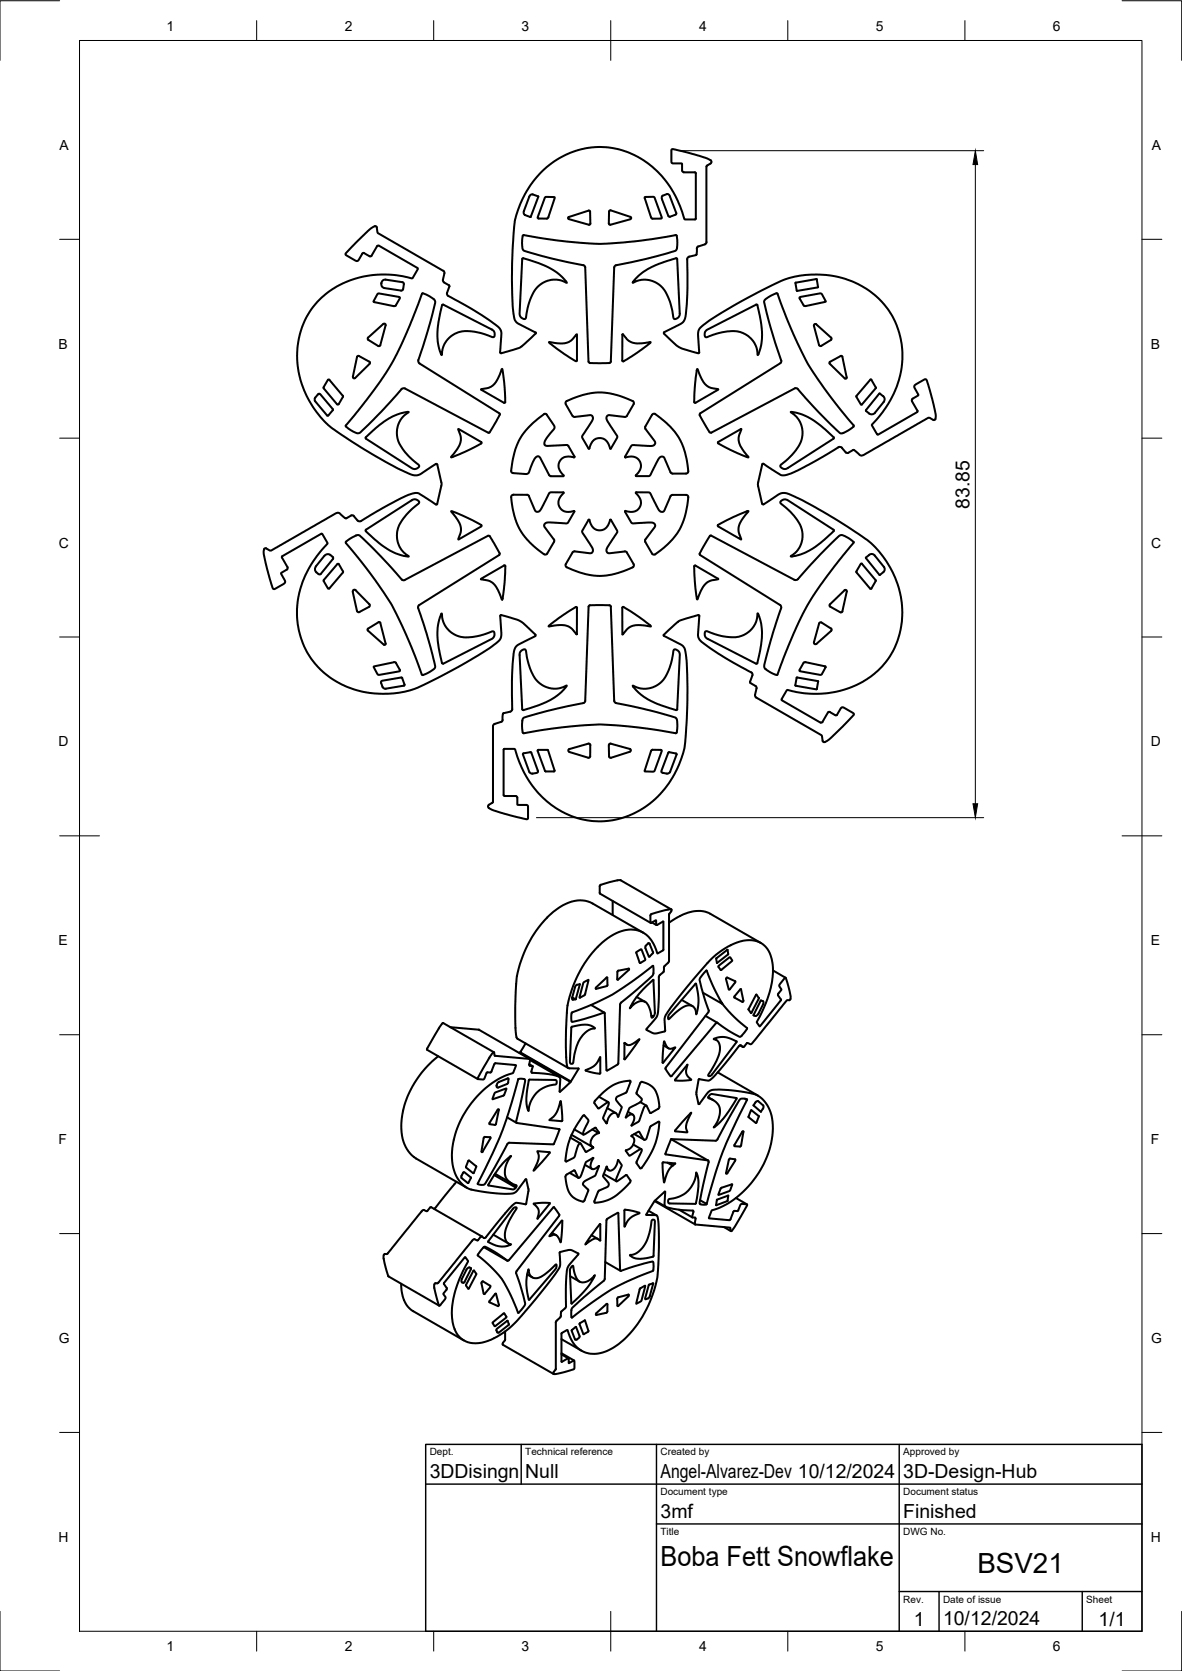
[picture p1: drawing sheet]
<svg xmlns="http://www.w3.org/2000/svg" width="297mm" height="420mm" viewBox="0 0 297 420" stroke-linecap="round" stroke-linejoin="round" font-family="sans-serif">
<!-- layer: Visible -->
<g fill="none" stroke="#000" stroke-width=".51">
<path d="M132 54.1l1.3 .5M132 54.1l-.3-.2-.1-.6 1.4-3.9a.76 .76 0 0 1 .9-.5l1.4 .6-2 5.1M137.8 54.6l-.4 .4-2.1-.1-.2-.1 1.8-5.1 .3-.2 2.1 .1 .1 .2-1.6 4.8M142.9 54.6l5.2-1.7 .2 .3 .1 3-.4 .3M142.9 54.5l-.2 .3 .3 .3 5 1.4M153 56.2l.4 .3M153.1 53.2l-.1 3M153.1 53.2l.1-.3h.3l4.9 1.6 .2 .3-.2 .3M158.4 55.1l-5 1.4M162 49.6l2.2-.1 .3 .1 1.8 5.1-.1 .2-2.2 .1-.3-.2zM166.5 49.2l1.3-.4 .4 .2 1.7 4.6M166.5 49.2l-.2 .7 1.7 4.4"/>
<path d="M168 54.3l.4 .2M169.9 53.6l-.1 .4-1.4 .5M171.4 42.9l.5 .4M171.9 43.3h2.7l.3 .3v11.4l-.2 .2h-2.5l-.3-.3a23.4 23.4 0 0 0-18.2-17.7 21.8 21.8 0 0 0-23 14.1l-1.3 3.9-.2 2.5a97.3 97.3 0 0 0 .1 22.4 4.5 4.5 0 0 0 2.6 2.1l2.7 1.4M177.7 41.6l.8-.5a.56 .56 0 0 0 .3-.6 .56 .56 0 0 0-.6-.4l-3.5-1.2-5.5-1.4a.33 .33 0 0 0-.4 0 .33 .33 0 0 0-.1 .4v2.7a.4 .4 0 0 0 .5 .5h2.1l.1 1.8M177.7 41.6l-.2 .3v19l-.4 .5-1.7 .6M91.5 63.6l1.4 .8M91.5 63.6l-.4 .1-.9 1.6a.56 .56 0 0 1-.9 .2l-2.2-1.3a.35 .35 0 0 1-.3-.3 .35 .35 0 0 1 .2-.3 40.8 40.8 0 0 1 6.5-6.4l.2-.1a.57 .57 0 0 1 1 .1l.3 1.4 16.4 9.5M93.4 64.3l1.3-2.4 .6-.1 9.7 5.6v.3l-1.4 2.3a23.7 23.7 0 0 0-24 6l-1.3 1.7-1.1 1.8-1.4 3a23.3 23.3 0 0 0 8 25.4 120.7 120.7 0 0 0 17.9 10.7l1.8 .8a2.56 2.56 0 0 0 2.4-.4l3.8-2.4 1.3 4.9-.1 .7M93.4 64.3l-.5 .1M94.9 73.9l.4-.1 4.9 .9 .3 .2-1.1 1.9-.4 .2-5.1-1.1zM101.1 71l-4.2-.7a1.08 1.08 0 0 0-1.1 .9 1.08 1.08 0 0 0 .8 1.2l4.4 .6 .3-.3 .2-1.2-.1-.4-.3-.1"/>
<path d="M111.1 76.7l.3-.1 12.2 6.2a1.17 1.17 0 0 1 .3 2h-.1a12.6 12.6 0 0 0-8.7-1.2l-1.6 .9-1.3 1.2-.8 1.4-.4 2.2-.2-.2a16.1 16.1 0 0 1-.2-10.3zM111.3 70.4l.1 .4 1.4 .9M111.4 68.1l.3 .6-.4 1.7M112.8 71.7l.2 .3M112.9 72.1l-.6 1.6 .1 .5 2.6 1.5a49.4 49.4 0 0 1 10.7 7 6.9 6.9 0 0 1 .1 3.8l-.1 2.1 .3 .2 4.9-1.5 3.7-3.5M131.5 64.9l-.3 .2-.6 13.7a1.15 1.15 0 0 0 1.5 1.3l.1-.2a12.7 12.7 0 0 1 3.3-8.1l1.6-1 1.7-.5 1.8 .1 1.8 .7-.1-.3a16 16 0 0 0-8.8-5.3l-2-.6M146.6 66.7a88 88 0 0 1-15.1-3.8l-.3-1.2 .1-1.7a.63 .63 0 0 1 .4-.9 87.9 87.9 0 0 0 22.7 2l7.1-.6 8.3-1.4a1.32 1.32 0 0 1 .4 1.4l-.1 1.9-.2 .5a88.8 88.8 0 0 1-15.1 3.8M146.6 66.7l.5 .5 .8 23.7 .4 .4h2.1h2.7l.4-.4 .9-23.7 .4-.5M169.9 64.9l.3 .3 .6 13.6a1.15 1.15 0 0 1-1.5 1.3l-.1-.2a12.8 12.8 0 0 0-3.3-8.1l-1.4-.9-1.9-.5-1.9 .1-1.7 .6 .1-.3a16.5 16.5 0 0 1 9.2-5.4l1.6-.5M175.1 62.4l-.1 1.7-1.8 .4-.4 .4-.1 .3a83.7 83.7 0 0 1-.4 14.4l-.3 1-.6 .6-4.4 2.3-.1 .4M175.4 62l-.3 .4M190 76.6l-12.2 6.2a1.15 1.15 0 0 0-.3 2h.1a12.6 12.6 0 0 1 8.7-1.2l1.7 .9 1.4 1.5 .8 1.7 .2 1.6a1.92 1.92 0 0 0 .7-1.6 21.1 21.1 0 0 0-.8-10.9"/>
<path d="M190 76.6l.3 .1M195.1 73.7l-2 1a1.32 1.32 0 0 0-1.1 1.4 145 145 0 0 0 4.4 14.8l-.3 .4M195.1 73.7l.3 .2M195.4 73.9a88.1 88.1 0 0 0 9.7 20.8l4.1 5.7 5.3 6.5v.4l-1.7 1.1a1.54 1.54 0 0 1-1.8 .4 124.7 124.7 0 0 1-10.6-11M200.9 74.8l5.3-1 .4 .2 .9 1.8-5.3 1.2-.2-.2zM205.1 70.2l-5.1 .9 .3 2 5.2-.8-.3-2.1M81.3 97.4l1.1-1.9 .3-.1 3.4 4.1 .1 .3M81.3 97.4l.1 .2 3.3 4.1M86.2 99.8l-1.1 1.8M88.7 94.8l.2 .3h.3M89.7 89.7l-1 5.1M89.7 89.7l.2-.2h.3l2.6 1.5"/>
<path d="M92.8 90.9l.2 .3-.1 .3M92.9 91.5l-3.7 3.6M96.3 81.4l-3.8 3.5-.1 .3 .1 .2 2.6 1.6 .4-.1 1.4-5.1M96.3 81.5l.5-.1 .1 .4M120.9 97.9l2-.4 1.4-1a11.1 11.1 0 0 0 1.8-3.7l.2 .1 .4 3.2 .3 4-.1 1.2zM134.6 83.6v.2M145 90.6v.1a3.8 3.8 0 0 1-2.4-1.2l-4.4-3.2a.2 .2 0 0 1-.2-.1 .2 .2 0 0 1 .1-.3 .2 .2 0 0 1 .2 .1 6.4 6.4 0 0 0 4.8-.1l1.9-1.8v6.5M156.4 84.1l1.6 1.6 1.3 .5a12.1 12.1 0 0 0 4.2-.2l-3.1 2.5-3.8 2.4-.2-.2zM166.9 83.9l3.6 3.3 1.1 .5 3.9 1.1a1.3 1.3 0 0 0 .1-1.5l-.1-2.7a2.57 2.57 0 0 1 .7-2.4 105.6 105.6 0 0 1 18.5-10.8l1.1-.5a23 23 0 0 1 27.3 6.8 21.6 21.6 0 0 1-.9 25.3l-3.1 3.8 1.4 2.5 10-5.7M175.2 92.8l1.2 2.6 .9 1.3 1.1 .7 2.1 .5-5.8 3.4-.2-.2v-2.5zM196.1 91.3l-20.1 12.6-.2 .5 2.5 4.2 .5 .2 21-11.2 .6 .2M208.5 91.1l2.8-1.6 .3 .1 1.2 5.3-.2 .3-.3-.1-3.8-3.7z"/>
<path d="M208.8 85.5l.2-.3-.1-.3-3.7-3.4h-.3l-.3 .1 1.3 5.3 .5 .1 2.4-1.5M215.2 99.8l1.1 1.9M218.7 95.5l-3.5 4.2M218.7 95.5h.3M219 95.5l1.1 1.9M220.1 97.4l-3.5 4.3h-.3M220.9 99l-3.3 4.1M221 99l.9 .6M221.9 99.6l.3 .4v.9l-2.3 2.9M82.5 104.5l1.1-1.4v-.2l-3.1-3.7a.38 .38 0 0 0-.6 0l-.8 1v.5l3.1 3.8M82.5 104.4l-.3 .1M85.1 101.6h-.4"/>
<path d="M86.9 107.2l1.3 1a2.26 2.26 0 0 0 2.1 .7l.4-.3a143.4 143.4 0 0 0 10.4-10.9h.7l20.9 11.1M92 110.3l-.1-.3a20.3 20.3 0 0 1 9.5-6.2l1.3-.2-1.5 1.2-.9 1.5-.5 1.7 .1 2.3a13.7 13.7 0 0 0 5.4 6.7 1.15 1.15 0 0 1-1.8 .7l-11.6-7.4M115.1 107.9l5.9 3.4a36.1 36.1 0 0 1-7.7 3.7l.2-.3a6.4 6.4 0 0 0 2.3-4.3l-.1-.8zM123 108.7l-.3 .1M125.6 104.3l-.1-.4-20.1-12.5-.3-.4v-.5a85.4 85.4 0 0 0 4.2-14.8 5.7 5.7 0 0 0-3.2-1.9l-4.3 10.7-3.2 6.7-3.4 5.2-4.4 5.8-3.9 4.8v.2M125.6 104.3l-2.6 4.4M128.9 119l3.2 .2a1.2 1.2 0 0 0 1.1-1.3l1.1-2.5 .6-.6 .4-.1 .5 .4 2.2 4.4M136.7 104.1a16.9 16.9 0 0 0-7.2 9.1l-1 4.7v.7l.4 .3M136.7 104.1l.4-.1 .3 .2 1.8 2.7a1.31 1.31 0 0 1-.7 1.8l-1.6 2.3-.1 .7 .1 .3 .8 .1 4.7-.2M138 119.5l.4 .2M141.6 119.5l-.1 .2h-3.1M142.2 101.6l1.7 3"/>
<path d="M142.4 111.9l.4 .2 1.6 2.8-.2 .1-1.6-.2a2.45 2.45 0 0 0-2.2 1.8 2.45 2.45 0 0 0 1 2.7l.2 .2M143.9 104.6l.5 .2M157.5 104.6l-.5 .2-3.8-.4a.93 .93 0 0 0-.8 .7 .93 .93 0 0 0 .4 1l1.3 2a3.4 3.4 0 0 1 1 2l-1.6 2.7-.7-1.4a2.44 2.44 0 0 0-2.7-1.2 2.44 2.44 0 0 0-1.9 2.2l-.2 .4-1.7-3.1 2.4-3.7 .3-.9a.69 .69 0 0 0-.8-.7l-3.8 .4M159 100.8l.3 .4-.1 .4M159 100.8a16.3 16.3 0 0 0-12.8-1.4l-3.8 1.4-.3 .4 .1 .4M159.2 101.6l-1.7 3M159.8 119.5l.1 .2M163.9 104.3l-1.7 3-.1 .4 2.4 3.2a.95 .95 0 0 1-.2 1.1 .95 .95 0 0 1-1.1 .1l-2.3-.1a2.77 2.77 0 0 0-2.3 .2l-1.5 2.7h2.4l.8 .4 .5 .8 .3 .8-.1 .9-.6 1-.6 .7M164.7 104.1a16.9 16.9 0 0 1 8.3 14.4M164.7 104.1l-.5-.1-.3 .3M173 118.5l-.4 .5h-3.8l-.3-.2-1.5-3.5a.95 .95 0 0 0-1.1-.4 .95 .95 0 0 0-.6 .9l-1.1 2a2.68 2.68 0 0 1-1.3 1.9h-3M180.4 111.2l5.9-3.4-.7 2.2 .2 1.4a11.2 11.2 0 0 0 2.3 3.6l-1.3-.4-3.3-1.5-3-1.6z"/>
<path d="M209.5 109.9l-.6-.5a18.1 18.1 0 0 0-9.5-5.7l-.7-.1 1.7 1.5 1 1.9 .3 1.4-.2 2a14.3 14.3 0 0 1-5.4 6.6 1.14 1.14 0 0 0 1.9 .7l11.5-7.4M209.5 109.9v.4M211.6 112.6l.9 1.1M211.6 112.6l-.4-.2-.5 .1-8.6 4.9-2.6 1.3-1.9 .7a2.28 2.28 0 0 1-2.4-.6l-3.3-2.2-.3 .1-1.1 4.9 1 5.1M214.7 113.2l-1.7 .7-.5-.2M217.6 103.1l.8 .9a1.06 1.06 0 0 0 1.5-.2M229.4 100.2l1.4-.9-.9-1.7a.63 .63 0 0 1 .2-1l2.1-1.1a.43 .43 0 0 1 .5-.1 .43 .43 0 0 1 .2 .3l.9 3a18 18 0 0 1 1.3 6.6M229.4 100.2l-.2 .7 1.3 2.4M230.6 103.3l-.1 .3M234.5 105.6l-.8-.5a3.5 3.5 0 0 0-2.2 1l-14.4 8.2a1.14 1.14 0 0 1-1.7-.5l-.8-.6M235.1 105.3l-.2 .3h-.4M81.5 139.8l-2.1 2.6a1.08 1.08 0 0 0 .1 1.5"/>
<path d="M83 139.6l.7 .5v.3l-3.1 3.9M83 139.5a1.06 1.06 0 0 0-1.5 .3M86.9 136.5a1.29 1.29 0 0 1 1-1l.9-.5a1.33 1.33 0 0 1 1.7-.3 131.2 131.2 0 0 1 10.5 11M86.9 136.6a86.7 86.7 0 0 1 13.2 18.7l3.3 7.5 2.6 6.8 .3 .1M91.9 133.2l11.6-7.4a1.13 1.13 0 0 1 1.8 .7l-.1 .1a12.7 12.7 0 0 0-5.4 6.9v1.9l.3 1.3 .9 1.6 1.7 1.6h-.3a16.5 16.5 0 0 1-9.3-5.2l-1.2-1.1zM110.9 122.2l-1.2 4.7-3.2-2.1a3 3 0 0 0-3.8-.4l-5.1 2.6-7.1 4.1-.7-.2-1.1-1.3h-.4l-1.4 .7-.9-.6a1.16 1.16 0 0 0-1.7-.6l-15.1 8.7a1.57 1.57 0 0 1-1.5 .6l-.9-.6a1.42 1.42 0 0 0-.5 1.8l2.2 8.1a.43 .43 0 0 0 .2 .4 .43 .43 0 0 0 .5-.1l2.1-1.2 .3-.4v-.4l-1-1.8 1.5-1 .2-.4-1.4-2.6 .1-.4 9.8-5.6 .2 .1 1.3 2.2-.4 .6a23.5 23.5 0 0 0-6.5 22.6 21 21 0 0 0 21.4 14.7l2.8-.1a19.3 19.3 0 0 0 6-1.7 121.3 121.3 0 0 0 19.3-11l.4-.5a3.8 3.8 0 0 0 .6-3.1l-.1-2.4a.63 .63 0 0 1 .2-.9l3.8 1.1 1.1 .5 3.6 3.3M113.4 128.5l4.1 1.7 3.5 2-5.8 3.4 .6-1.8-.1-1.7a11.1 11.1 0 0 0-2.3-3.5zM123.1 134.9l2.4 4.2M123.1 134.9l-.5-.2-20.9 11.2-.7-.2M125.4 139.6l-20.1 12.6-.2 .6M125.6 139.1l-.2 .5M129 124.4h3.4l.5 .3"/>
<path d="M141.5 123.8h-3.1a3.5 3.5 0 0 0-1.3 2l-1 2.1-.7 .7a.71 .71 0 0 1-1-.4l-1.5-3.5M141.6 123.8v.2M141.6 124l-.8 .9-.4 .9a2.52 2.52 0 0 0 1 2.5 2.52 2.52 0 0 0 2.6 .2l.4 .1-1.6 2.8a3.6 3.6 0 0 1-2.4 .1l-2.7-.1-.6 .1a.71 .71 0 0 0-.2 1.1l2.3 3 .1 .4-1.8 3.2-.3 .2a13.3 13.3 0 0 1-4-3l-2.1-2.5-1.4-2.8a21.1 21.1 0 0 1-1.2-6.4l.5-.3M144.4 138.6l3.8 .5a.96 .96 0 0 0 .8-.7 .96 .96 0 0 0-.4-1.1l-1.2-1.9a3.2 3.2 0 0 1-1.1-2l1.7-2.7 .6 1.3a2.45 2.45 0 0 0 2.7 1.3 2.45 2.45 0 0 0 1.9-2.2l.3-.4 1.6 2.7a3.7 3.7 0 0 1-1.1 2.2l-1.3 1.9-.3 .9a.68 .68 0 0 0 .8 .7l4-.4 .3 .2 1.7 3M144.4 138.6l-.5 .3-1.7 2.9v.6a16.5 16.5 0 0 0 16.3 .5l.5-.2M157.1 128.7l1.5 2.7a3.6 3.6 0 0 0 2.4 .1l2.7-.1 .6 .2a.71 .71 0 0 1 .2 1l-2.3 3.1M159.8 124l1 1.4a2.47 2.47 0 0 1-.6 2.8 2.47 2.47 0 0 1-2.8 .3h-.3v.1M159.8 124l.1-.2h3.1a3.5 3.5 0 0 1 1.3 2l1.2 2.3 .5 .5a.68 .68 0 0 0 1-.4l1.5-3.5 .3-.2 3.6-.1 .5 .4a16.7 16.7 0 0 1-8.2 14.6M162.2 135.7v.5l1.7 3M163.9 139.2l.3 .3 .5-.1M175.8 139.2l.1 .3 20.1 12.6M178.4 134.7l-2.6 4.5"/>
<path d="M178.4 134.7h.3l20.9 11.1h.5l.4-.2M180.5 132v.4l5.7 3.3-.6-2.1 .1-1.2 .7-1.6 1.5-2a.21 .21 0 0 0 .2-.1 .21 .21 0 0 0-.2-.3 .21 .21 0 0 0-.2 .2l-3.3 1.3-3.9 2.1M191.5 126.6l.4 .2M191.9 126.8l3.6-2.4a3.3 3.3 0 0 1 3.8 .3l2.1 1a115.5 115.5 0 0 1 18 11.3l1.6 1.7 1.9 2.7 1.5 2.6 1.3 3.3a20.1 20.1 0 0 1-8.3 23.8 25.6 25.6 0 0 1-19.7 2.4l-1.3 2.3v.3l9.7 5.6M209.5 133.5v-.3l-11.5-7.4a1.17 1.17 0 0 0-1.9 .7l.1 .1a12.4 12.4 0 0 1 5.4 6.9l.1 1.6-.5 1.9-1 1.7-1.5 1.1 .3 .1a16.4 16.4 0 0 0 9.3-5.2l1.2-1.1M218.5 139.5l-.9 .7M218.5 139.5l.4-.2 .7 .2 2.5 3a.95 .95 0 0 1-.1 1.4l-.9 .7M79.5 143.9l.5 .4M80.7 144.3l-.3 .1-.4-.1M81.3 146.1l1.1 1.8M84.8 141.8l-3.4 4v.3M84.8 141.8l.4 .1 1 1.9-3.4 4.1h-.4"/>
<path d="M89.4 148.4l3.5 3.7-.2 .5-2.4 1.3M89.4 148.4l-.5-.1-.2 .5 1 4.8 .3 .3h.3M95.1 156.4l-2.6 1.7-.1 .3 4 3.7h.4l.1-.3M95.2 156.4l.4 .2 1.3 5.2M105.1 152.8a88.5 88.5 0 0 1 4.2 15.1l-1.2 1-1.8 .8M110.9 154.3l.5 2.1 .8 1.4 1.4 1.4 1.9 .8a14.7 14.7 0 0 0 8.4-1.2 1.18 1.18 0 0 1-.4 1.9l-12.1 6.2-.3-.2-.2-.8a18.3 18.3 0 0 1-.3-10.8zM120.8 145.6l6.1-3.4v3.7l-.6 4.6a.21 .21 0 0 1 0 .2 .21 .21 0 0 1-.3 .1 .21 .21 0 0 1 0-.3 6.7 6.7 0 0 0-2.6-4.2zM134.5 159.5v.5l-4.6 2.3a2.67 2.67 0 0 0-.8 2l-.1 .5a101.5 101.5 0 0 0-.3 13.8l-.5 .3-1.7 .5-.3 2-1.9 .6M137.9 157.3l3.9-2.8 3.1-1.9 .1 6.9-1.5-1.6-1.5-.7a10.1 10.1 0 0 0-4 .3h-.1zM153.5 152.5l.9 23.7 .4 .6a89.1 89.1 0 0 1 15.1 3.8l.3 .8v2.1a.65 .65 0 0 1-.4 .9M153.5 152.5l-.4-.3-3.3-.1-1.5 .1-.4 .3-.8 23.7-.5 .6M156.4 152.8l.3-.2 2.9 1.9 4 3h-.4a7.1 7.1 0 0 0-4.7 .1l-.7 .4-1.4 1.5v-6.7"/>
<path d="M159.2 141.9l.1 .4-.3 .4M174.5 142.4l.1 3.4 .5 4.6a.21 .21 0 0 0 0 .3 .21 .21 0 0 0 .3 0 .21 .21 0 0 0 0-.3 6.5 6.5 0 0 1 2.6-4.1l2.5-.7-5.7-3.4-.3 .2M177.2 158.8l.4-.1a12.6 12.6 0 0 0 8.7 1.2l1.8-1 1.1-1.1 .9-1.7 .3-1.9 .2 .3a16.6 16.6 0 0 1 .1 10.6l-.4 1.7-.3 .1-12.2-6.3a1.33 1.33 0 0 1-.6-1.8zM196 152.1l.3 .4v.5M196.3 153a89.6 89.6 0 0 0-4.2 14.8 6 6 0 0 0 3.1 1.9M200.5 145.6a98.8 98.8 0 0 1 10.7-11 5.2 5.2 0 0 1 3.3 1.8l-7.3 9.3-4.4 6.6-3.3 7-4.1 10.3-.2 .1M205.8 156.8l-1.3 4.7M205.9 156.8l.2-.3h.3l2.5 1.6v.5M208.9 158.6l-3.7 3.3h-.5l-.2-.4M211.7 153.7l-.2 .3-.3-.1M212.2 148.4l-3.7 3.7 .1 .4 2.6 1.5M212.2 148.4h.4l.2 .3"/>
<path d="M212.8 148.8l-1.1 4.9M215.2 143.7l1.1-1.9 .3-.1 3.5 4.3-1.1 2M215.2 143.9l3.5 4.1h.3M215.2 143.7v.2M217.6 140.3l3.5 4.3M217.6 140.2v.1M99.5 166.6l-.5-.1-5.1 1.2 .9 1.8 .3 .2 5.3-.9 .1-.3-1-1.8M100.8 170.3l-4.7 .9a.38 .38 0 0 0-.3 .5l.4 1.2 .5 .3 4.8-.8 .2-.3-.6-1.6-.2-.1M130.9 163.7a.72 .72 0 0 1 1.2-.1 12.7 12.7 0 0 0 3.4 8.1l1.5 1 1.6 .4h1.9l1.9-.7-.1 .3a16.6 16.6 0 0 1-9.2 5.4l-1.6 .5-.3-.2-.6-13.7zM146.6 176.8a94 94 0 0 0-15.1 3.8l-.3 1.2a4.5 4.5 0 0 0 .4 2.6h.1M170.2 178.4l.6-13.7a1.16 1.16 0 0 0-1.5-1.3l-.1 .2a12.7 12.7 0 0 1-3.2 8.1l-1.5 .9-1.7 .5h-1.8l-2-.7 .2 .3a16.7 16.7 0 0 0 9.1 5.4l1.6 .5M170.2 178.3l-.3 .2"/>
<path d="M188.5 171.4l.1 .4 1.2 .7 .3 .3-.4 1.9 .3 .7 16.4 9.4 .3 1.5M188.5 171.4l.6-1.6-.1-.5-2.6-1.5a49.4 49.4 0 0 1-10.7-7 6.9 6.9 0 0 1-.1-3.8l.1-2.1-.1-.3-5 1.6-3.8 3.5 .2 .3 3.9 2a2.72 2.72 0 0 1 1.5 2.7l.2 1.8a107.3 107.3 0 0 1-.6 21.6l-1.3 4.1-1.1 2.2-1.5 2.5-1.5 2a20.4 20.4 0 0 1-32.5-.9 31.6 31.6 0 0 1-4.8-9.7h-2.6M199.9 172.4l5.2 .9M200.2 170.4l-.2 2M200.2 170.4l5.3 .9M202 166.6l.4-.1 5.1 1.2-1 1.8-.3 .2-5.2-.9-.1-.3 1.1-1.9M205.3 173.2l-.1 .1M205.5 171.3l.1 .1M205.6 171.4l-.3 1.8M210.4 179.7l.8-1.5a.56 .56 0 0 1 .9-.3l2.3 1.4a.35 .35 0 0 1 .2 .2 .35 .35 0 0 1-.2 .4 40.8 40.8 0 0 1-6.5 6.4l-.2 .1a.59 .59 0 0 1-1-.1M210.4 179.7l-.4 .2-1.6-.9-.3 .1-1.4 2.4M123.9 182.6v19l-1 .8a.63 .63 0 0 0-.2 .7 .63 .63 0 0 0 .6 .4l3.4 1.1 5.5 1.4a.33 .33 0 0 0 .4-.1 .33 .33 0 0 0 .1-.3v-2.7a.4 .4 0 0 0-.5-.5h-2.1l-.1-1.8-.2-.4h-3l-.2-.3"/>
<path d="M124.3 182l-.4 .6M126.6 188.5v11.4M126.8 188.3l-.2 .2M131.4 189.5l2-.4 1.7 4.7a.39 .39 0 0 1-.3 .6l-1.2 .1-.5-.2zM135.1 188.6h2.6l1.7 5.1-.1 .3-2.3-.1zM143.1 188.3l-.3 .4 .3 .4M143.1 188.3l4.8-1.3h.3l.2 .4-.1 2.8-.3 .3-4.9-1.4M153 187.4l.1 2.8 .3 .3 4.9-1.5M153 187.3l.2-.3h.3l4.8 1.3M158.3 188.3l.2 .3-.2 .4M163.7 188.7l.3-.2 2.1 .1 .2 .2-1.8 5.1-.4 .1h-2l-.1-.2zM167.9 189.3l-1.7 4.8 .4 .2 1 .2 .5-.1 .3-.4"/>
<path d="M167.9 189.3l.3-.2 1.7 .4M169.8 184.4a88.1 88.1 0 0 0-22.8-2l-8.2 .8-7.2 1.2M169.9 189.4l.1 .3M170 189.7l-1.6 4.4M206.7 181.5l-.5 .2M154 226.5v3.6M161.6 234.5l-12.7-7.3a8.3 8.3 0 0 0-9 1.5 28.2 28.2 0 0 0-10.4 23v6.7l.2 1.7 .3 1 12.8 7.4M163.8 231.9l1.2 .7M164 239.7l.1-.2-.8-2.2-.3-.2-.7 .7-.1 .5 .9 2.2 .9-.8M166.6 231.7l-1.5 .9M166.6 231.7l.1 .1M166.7 238.8l-1.4 .9a8 8 0 0 0-4.7-5.7 9.1 9.1 0 0 0-8.3 2.3 28.3 28.3 0 0 0-10.1 22.8l.1 7.7a2.07 2.07 0 0 0 .6 1.8l2.5 .1-1.9 3.2"/>
<path d="M166.7 231.8v7M168.1 232a11.6 11.6 0 0 1 8.8-2.8l1.2 .4 13.1 7.5M168.2 229.7l.6-.9-.1-.1h-.6a15.3 15.3 0 0 0-4.6 1.4v1.9h.2l1.1-.6 .1 1 .2 .2M168.2 229.7l-.1 11.9M168.7 228.7l-12.7-7.4a11.7 11.7 0 0 0-5.2 1.3v2.1l12.7 7.4M183 239.9l-2.8 2.2M183 239.9l-.2-1.1-2.8 2.2M111.2 257.3l-1.7 2.5-2.2 4.1 12.8 7.4M111.2 257.3l.2-.1 12.7 7.4M113.2 258.3l7.2 .6 12.7 7.4M143.6 254.8v1.8l.1 .3h.2l8-2.3 .5 14.5 .2 .1M143.7 258.2a7 7 0 0 1 5.2-.1l.6 .4a4.9 4.9 0 0 0-4 3.2l-.9 2.4-.5 2.9a.44 .44 0 0 1-.5 .5 .44 .44 0 0 1-.4-.6z"/>
<path d="M145.6 247.5l-1 3.8M145.7 247.5l-.9 .2-.3 .5-.7 2.8v.3h.9l-.9-.5M146.9 250.2l1-3.8-1.3 .7-1 3.8 1.3-.6M148.5 252.7l3.4 1.9M152.4 245.8l-2.6 2.5v.3M152.4 245.8h.2l-.1 2.1-2.7 .7M156.1 252.1l-.3 .5-.4 14.8M158 243.6l-2.7 .5-.1 .3-.1 1.8 .2 .1M158 243.9l-2.7 2.4M158 243.5v.4M160 250.7l2.2 1.2M160.8 242l.1 .1 1.3-.8-1.1-2.6-1.2 .7 .8 2.6"/>
<path d="M164 242.9a100.2 100.2 0 0 1-10 7.1l-.2 .1a74.5 74.5 0 0 1-10 4.5l-.1 .2M164 242.9h.1a2.87 2.87 0 0 1-.2 2.5l-7.8 6.7M164.1 246.4a19.7 19.7 0 0 0-5.8 7.1 3.7 3.7 0 0 1 3.8-1.6 6.6 6.6 0 0 1 1.7 4l.4-.2M164.1 246.4h.1M164.2 246.5l.4 8.3-.4 .9-.5-.3M165.6 245.7v4.3a16.4 16.4 0 0 1-.4 5.4l-2.7 3.5a3.7 3.7 0 0 0 4.1 .6l.6-.4M165.8 245.1l-.2 .6M166.7 244.4l-.9 .8M168.1 241.6l-.2 .5-1 1-.2 1.3M171.3 251.4l2.7 1.6M174.8 247.4l.1-.1a11.8 11.8 0 0 1 0 7.7 1.95 1.95 0 0 0-.9-2 1.95 1.95 0 0 0-2.3 .2l-1.6 1.2-2 1.8a.34 .34 0 0 1-.3-.2 .34 .34 0 0 1 .1-.4l.3-.5 6.6-7.7M177.3 255.4l3 1.8 2.7 1.9 2.8 1.6 .6-.3 1.3-1.7"/>
<path d="M177.4 244.1a4 4 0 0 0-1.6 2.3l2.3 8-10.8 14M177.5 244.1h.1a45 45 0 0 0 4 8.4l-5-2.9M177.6 244.1h-.1M179.9 257.3l-11.1 13.2-.3 .1M180.1 240.9v1.2M180.2 242.1h.1M180.3 257.2l-.4 .1M181.3 243.8l-.2 .1-.5-.8v-.2l2.7-2.2h.2l.5 .9-2.7 2.2M181.6 252.5l.1 .1a36.8 36.8 0 0 0 6.1 6l-.1 .1M182.8 245.8l-.3 .4 .6 2.6M182.8 245.8l2 1.1-1.4 1.8h-.2M186.2 248.8l.5 3.1h-.1l-2-1.1v-.3"/>
<path d="M186.3 248.8h-.3l-1.4 1.7M190.7 250.9l-.7-.8-1.9 3.7M190.7 250.9l-1.9 3.8-.7-.8M191.7 251.7l-.5-.1-1.8 3.7M191.7 251.7l.2 .3-.2 .6M191.7 252.6l-1.3 2.5-.4 .4-.6-.2M194.2 244l3.2 1.9M195.5 250.3l.8 1-.1 .3-5.2 6.4h-.1l-.7-.9a29.1 29.1 0 0 0 4-13 7.7 7.7 0 0 0-2.8-6.9 7.8 7.8 0 0 0-7.8 .5 22.7 22.7 0 0 0-8.1 7l-6.4 7.9a8.6 8.6 0 0 0-2.1 3.5l.2 3M195.6 249.8l.8-1-.5-.8v-.3l1.5-1.9 1.2 4.5a.77 .77 0 0 1 .1 .9 .77 .77 0 0 1-.9 .3l-8.7 10.7a.89 .89 0 0 1-1.2 .1h-.1M195.6 249.8l-.1 .5M110.1 265.6a22.4 22.4 0 0 0-9.1 20 8.2 8.2 0 0 0 3.6 5.7l12.7 7.4M123.9 264.7a33.6 33.6 0 0 0-3.9 6.4l.1 .2 1.4 .1 .9-1.7h.8"/>
<path d="M123.9 264.7l.3-.1 .2 .9 8.6 .8M124.5 267.3l5.1 .5-.6 1.9a23.3 23.3 0 0 0-15.4 21.6 8 8 0 0 0 4.8 7.8 29 29 0 0 0 10.4 1l1.1-.6 2.3-3 .6 2.5M124.5 267.3l-.3 .3-.7 1.8-.3 .3M124.8 272.9l.1 .5h.3M125.1 279.1l-2.1 3.2 .1 .4M125.1 279l.2-.1 .1 .2M125.3 279.1l-.7 3.6-.2 .1-1.4-.1M126.7 275.3l-.3 .2-2.7 .9 .7-1.7 2.8-1-.5 1.6M127.4 272.6l-2.2 .9M127.4 272.5l.3-.3v-1.1l-2.5 1-.4 .8M130.6 264.7v.1M130.7 264.6l-.1 .1 12.8 7.4-2.7 2.4v-1.9a1.75 1.75 0 0 0-.2-1.8 21.7 21.7 0 0 0-6.9-1.1l.2-1.6"/>
<path d="M132.1 262.4l-1.4 2.2 12.8 7.3-.1 .2M133 271.5h6.5a.63 .63 0 0 1 .4 .6 .63 .63 0 0 1-.4 .6 7.1 7.1 0 0 0-6.7 6.7l-.1-.2a10.7 10.7 0 0 1 0-6.4zM133 267.6l.8 .5M133.1 266.2l.1 .2-.2 1.3 .2 .3M133.1 268l.7 .1M133.2 266.5l7.2 4.2M147.1 269.1a5.1 5.1 0 0 0 3.7-3.3v4.1l-1.9-.2zM150.5 275.8l2.4 1.3M152.6 278.6l2.1 1.3M155.4 267.3l-.2 .4-2.6 1.5M156.9 262.3l.4 .1a1.2 1.2 0 0 0 1.7 .1l1.7-1.2-2.7 3.9-.9 1.1-.2-.1M156.9 262.3v4h.2"/>
<path d="M156.9 262.3l.7 .4M157.8 279.5l1.2 .8M158.4 272.1l-1 2.5-2.2 1.1a.9 .9 0 0 0-.4 .8 .9 .9 0 0 0 .6 .8l.9 1.1-.9 2.3M158.4 272.1v-.3a9.7 9.7 0 0 0-7.8 3.9l-1.1 1.1-.2 .5 1 1.4h.3l1.9-1.5h.4a11.5 11.5 0 0 1-1.3 3.9l.8 1.3h.1M160.9 277.1l1.5 .9M163.3 279.8l-.8-1.8-.4 .1-.4 .7-1.2 3.1-1.8 1M163.4 279.8h.2l1.9-1.1a7.2 7.2 0 0 0-1-4.8 4.7 4.7 0 0 0-3.4-1.8l-1.2 2.8 1.3 1.3v.5a8.1 8.1 0 0 1-3 1.9l-.9 2.3M166.5 267.2h.2l3-3.8a1.58 1.58 0 0 1-2.6-1.1l-.2-.5a16.8 16.8 0 0 0-.4 5.4M166.8 262.9l1.2 .7M167.3 268.4l-.1 .4 1.3 1.8M169.7 271.4l3.1-3.7a2.73 2.73 0 0 0 .9 3.8l-2.1 .2h-1.9M169.7 271.4v.3"/>
<path d="M173.5 279.9l.2-.1a6.7 6.7 0 0 0-1.2 4.3l.2 .6-3.1-.3zM175.6 271.5l-.6 3.3 .5 2.8M175.7 271.3l-.1 .2M175.7 277.6l1.9-2.6a3.4 3.4 0 0 1 3.2-1h.1a36.5 36.5 0 0 1 9.3 1.4 8.9 8.9 0 0 1 4 8.4 23.5 23.5 0 0 1-15.4 20.7l-.6 1.8 5.1 .5M175.8 277.6h-.2M178 275.9l1.3 .7M178.4 275.3l.6-.2 6.1 1a19.6 19.6 0 0 1-5.7 7.4 6.2 6.2 0 0 0 1.3-5.5 5.2 5.2 0 0 0-2.7-2zM179.3 261.3a5.3 5.3 0 0 1 5.8 .7l-6.2 8.3-.4 .3-.5-.2a25.2 25.2 0 0 0 2.9-6.3 2.14 2.14 0 0 0-1.5-2.8zM179.5 261.2l.5 .3M180.4 269.6l10.1 5.9M186 262.8l.7 .4M186.2 262.8l.5 .4"/>
<path d="M186.2 262.8l-.5 .2-5.9 7.3a2.46 2.46 0 0 1-2.3 1.4l-1.8-.4M187.2 276.3l.5 .3a102.1 102.1 0 0 0-10.1 26.1l-1.7-.9M187.7 276.6a1.43 1.43 0 0 0-2 .1l-5.4 9.7-.5 .4M187.8 262.2l-.9 1h-.2M188.8 279.1l-.7 1.7 1.8 1.6 .2-.2M188.8 279.2l1.9 1.4M191.7 278.8l-.5 .7M191.7 278.8l.2-.5-.1-.4-1.2-1h-.5l-.7 1 1.9 1.6M114.7 297.2l-5.6 6.8M116 295.6l.6-.9 1.7 1.4M116 295.6v.6l1.6 1.3 .7-1.3M117.1 293.6l1.8 1.4"/>
<path d="M118.3 296v.2M119.7 293.2l-1.9-1.4-.7 1.7M119.7 293.2l-.6 1.7-.2 .1M121.6 286.1l.1-.2 1.6 .1-2.2 3.7 .4-3.5M122.7 298.1l6.2 1 .7-.5M122.7 297.8v.3M124.2 295.5l5.4 3.1 .2-.5a3.6 3.6 0 0 1-2.5-5.4l1.1-2-.6 .4a22.3 22.3 0 0 0-5.1 6.8M124.4 295.1l4.1 2.4M127.4 280.9l2.4 1.4M128 287.3l11.1 .4 .1-.1M128 287.3l-.5 .4M132.8 299.5l-.6 3.2-1.3-.1a1.88 1.88 0 0 0-2.5 .8l-6.3 7.7"/>
<path d="M132.8 299v.5M135 289.5l3.2 .3-4.1 4.6a6.4 6.4 0 0 0 1.2-4.3zM139.2 287.6l1.4-3.7-10.8-1.6 2.2-10.6a1.28 1.28 0 0 0-1.8-.3 107.4 107.4 0 0 1-10.1 26.3 1.32 1.32 0 0 0 1.9-.3l5.5-9.7M141.1 281.9h.1a15.3 15.3 0 0 0-.3-5v-.1a7.1 7.1 0 0 1-2.7 4.7l-.1 .1 3 .3M142.1 291.8l.2 .2M142.4 295.3l-.1 .1a5.9 5.9 0 0 0 .5 4 4.8 4.8 0 0 0 3.7 2.8M143.2 294.9l2.2 1.3M143.3 286l2.6 1.5M144.2 294.3l-1.8 1M144.3 284l2.3 1.3M146.5 280.6a19.7 19.7 0 0 0-4.4 11.3M146.5 280.6l.3-.2 1 1.2v.4a7.9 7.9 0 0 0-1.2 3.3l.4-.1 2.5-1.6"/>
<path d="M147 292.9l1.8 1M147.4 289.6h-.2l-1.2-1.9a.52 .52 0 0 0-.6 0 .52 .52 0 0 0-.2 .5l-.9 2.8-2 1.1M147.8 299.1v.4M147.8 299.5l-.9 2.3-.4 .3M148.8 284l1.7 .9a2.4 2.4 0 0 0-1.8 3.3l.4 .3-5.5-3.2M149 291.2h.1a2.27 2.27 0 0 0-.4 2.7 1.73 1.73 0 0 0 1.8-.7l-.9 2.4a7.1 7.1 0 0 0-3.1 2l.1 .4 1.2 1.1M149 288.6l-1.6 1M149.1 291.2l-1.7 .9a3.8 3.8 0 0 0-.9 2.2l-.7 1.6-.4 .3-.9-1.8-.3-.1M149.1 288.5l-.1 .2M149.5 283.6h.2l.8 1.2v.1M151.7 295.2l3.2 1.8M152.3 293.8l.7 .5"/>
<path d="M152.5 293.4l-.9 2.2 .8 1.2a.92 .92 0 0 1 .6 .8 .92 .92 0 0 1-.5 .9l-1.9 .9M155.4 291.7l.9 1.3a11.1 11.1 0 0 0-1.4 4h.3l2-1.5M155.4 280.7l-.1 .1a1.07 1.07 0 0 0-1.2-.9 2.95 2.95 0 0 0-1.6 2.5l-.3-.2M155.4 291.7h-.1a2.7 2.7 0 0 1-2.1 2.6l-.5-.3-.2-.7M157.3 280.9v.1M157.3 280.9a1.55 1.55 0 0 1 1.9-.4 2.45 2.45 0 0 1-.5 2.4M157.3 289.2v.2l.9 1.2 2.3-1.4a.43 .43 0 0 1 .4-.3 .43 .43 0 0 1 .4 .3l-1.3 2.9M157.5 295.5h-.3M157.5 295.5l.9 1.3M158.3 297.3a13.1 13.1 0 0 1-7.2 4.9l-1.6 .2-.1-.1 .9-2.6 .3-.3M158.4 296.8l-.1 .6M158.7 285.7a1.57 1.57 0 0 1 .2 2.5l-.7 .6-.9 .4"/>
<path d="M158.7 285.7h.1M159.1 287.8l2.1 1.1M159.4 285.2l2.5 1.4M160 292.1v.4l.9 1.3M163.6 283.1l-.3 .4-1 2.9a.45 .45 0 0 1-.5 .2 .45 .45 0 0 1-.3-.4l-1-1.7-1.8 1.2M165.7 282.3a19.2 19.2 0 0 1-4.6 11.5l-.2-.1M165.7 282.3l-.1-.3-.2 .1-1.8 1M167 299.7a13.7 13.7 0 0 0-4.6 5.7M167 299.6l.2 .1M167.2 299.7l-.1 1.4a3 3 0 0 0 .1 2.2 16.1 16.1 0 0 0 6.9 1.1l.2 .4M167.7 292.4l1.4 .7 .6-.5-3.1-.3a15.8 15.8 0 0 0 .3 5 8.9 8.9 0 0 1 2.2-4.2M168.6 286.5l.1-.1 11.1 .4"/>
<path d="M168.6 286.6l-1.3 3.7 10.6 1.5 .2 .4M168.7 286.4l9.3 5.4M178.1 292.2l-2.3 10.3 .1 .2 .4 .2h1.2M181.3 298.6l2.7-.8-.7 1.6-2.7 1.1 .5-1.6M181.3 298.6l-.2 .3M184.7 291.8v-.3l-1.2-.2-.3 .2-.7 3.6 .3-.1M184.7 291.9l-1.9 3.1M186.3 288l-.3 .3-1.5-.2 2.2-3.7-.5 3.6M190.7 280.8l-.6 1.5M190.7 280.6v.1M96.4 315.6l.2 2 1 3.4 12.8 7.3M96.7 315.3l-.3 .3"/>
<path d="M108 303.7l-.7 .8h-.3a.63 .63 0 0 0-1.1 .1l-8.5 10.6-.7 .1M108.4 303.5l-.4 .2M108.4 303.6l12.7 7.3M117.2 319.3l-1.2 2.5 .1 .6M118.3 318.8a.69 .69 0 0 0-1.1 .5M118.3 318.8v.4l-1.6 3.1-.2 .2h-.4M120.1 315.5v.1a24.7 24.7 0 0 1 8.7 11.1l1.4 3.4M120.2 311.8h-.5a.65 .65 0 0 0-1 .2l-8.5 10.5-.7 .1M121.6 313.6l5.9 3.4-2.7-2-2.9-1.5-.5 .2-1.3 1.8M122.1 311.1l-.3 .2-.8-.4-.9 .9M122.7 312.1a5.1 5.1 0 0 0 5.7 .8 2.11 2.11 0 0 1-1.5-2.9 21.6 21.6 0 0 1 2.9-6.3l-.5-.1-.4 .3-6.2 8.2M124 310.5l3.8 2.2"/>
<path d="M127.9 316.9l11.1-13.3 .3-.1 1.2 1.9v.3l-10.7 13.9M127.9 316.8l-.4 .2M129.8 319.6l-.1 .5M132.8 319.2a1.96 1.96 0 0 0 1 2 1.96 1.96 0 0 0 2.2-.2l3.8-3.1v.7l-.2 .5-6.6 7.7a9.6 9.6 0 0 1-.7-4.4zM134.1 302.7l2.1-.3 2 .1-3.2 4a2.73 2.73 0 0 0-.8-3.7zM138.7 310l1.1 .6M141.3 307l-.2 3.8-.2 1.6-.1-.2a1.79 1.79 0 0 0-1.7-1.7l-.4 .1-.3-.2M141.3 307h-.2l-3.1 3.8 .7-.2M145.3 315.5l-.6 .6a6.4 6.4 0 0 0-2.2 3.2l-.3 3.8v5.3l-.2 .6M145.3 315.5l.1-.3a3.8 3.8 0 0 0-4.2-.5l-.6 .3a7.6 7.6 0 0 1-.2 4.1 115.1 115.1 0 0 1-12.5 15 13 13 0 0 1-9.7 3.6 6.1 6.1 0 0 1-4.6-6.1 23.1 23.1 0 0 1 3.3-13.2l.7-1.3-.7-1-5.3 6.5M148.6 310.6l1.6 .9M150.8 307.8l.1 4.1-.4-.2a1.39 1.39 0 0 0-2.1 .3l-1.3 .9z"/>
<path d="M152.1 317.3l3.8 2.2M152.4 306.8l-.4 14.8M155.2 305l-2.6 1.5-.2 .3M155.2 305l.2 .1M155.4 305.1l.5 14.4 8-2.3 .3 .3v1.9M157 304.2l1.9 .2 1.8 .6a5.5 5.5 0 0 0-3.8 3.5zM162.4 305.3l.1 .2h1.4a1.08 1.08 0 0 1 1.1 .1 1.08 1.08 0 0 1 .4 1.1 74.5 74.5 0 0 1-.4 15.6 26.3 26.3 0 0 1-11.5 16.9 6.8 6.8 0 0 1-9.3-1.3l-1-1.8-.6-1.7-1.5 .9M163 304.4l2 1.2M163.8 306.8l.6-.1 .2 .4-.4 8.7a5.5 5.5 0 0 1-5.9-.2 4.9 4.9 0 0 0 4-3.2l.9-2.4zM164 319.6a56.8 56.8 0 0 0-18.9 10.7l-1.3 1-.2-.1M164.2 319.4l-.2 .2M164.5 302l10.2 5.9"/>
<path d="M164.6 301.9l2.7 1.5M168 301.6a7.2 7.2 0 0 0 7-6.8v.1a12.4 12.4 0 0 1-.3 7.8l-6.4-.1-.4-.3zM170.6 304.2l3.4 1.9 .8 .2-.2 1.4 .2 .2 8.6 .8 .2 .8M174 305.9v.2M174.2 304.8l-.3 1.1M177.6 302.7l-.1 .1M180 303h.1M181.9 308.5l1.8 1.1M182.8 302l-2.8 1M182.9 301.9l-.1 .1M183 300.6l-2.8 1.1-.2 1.3M183 300.6l-.2 1.3"/>
<path d="M184.3 304.7l-.7 1.8-.3 .3M184.3 304.7l.2-.2h.9l.7-1.6 .4-.2 1.3 .2-.8 1.5a20.5 20.5 0 0 1-3.2 5.1l-.2-.1M184.9 301.2l2.8 1.6M100.8 322.8a7.6 7.6 0 0 0 3 6.9l12.8 7.3M109.5 322.6l-.3 .3M111.6 322.6l-.1 .2 .8 1.2-.9 1.3 .6 1.1-1.6 1.9-1-3.3-.2-2M119.7 320.4l-.7-.9-1.9 3.6 .6 .9M119.7 320.4l-2 3.6M121.5 325.3l-.5-2.6 .3-.5 1.9 1.2-.1 .3-1.2 1.5-.3 .1M123.8 332.5l2.8-2.3 .7 .9-2.9 2.4-.2-.1zM124.4 325.4l-1.4 2 2.1 1M124.4 325.3h.2l.8 2.8-.3 .3"/>
<path d="M126.9 334.8v2M126.9 336.8l-.6 1 .1 .3 12.7 7.4M127.9 332.9l-2.5 2.1h-.5l-.2-.6 .1-.2 2.7-2.1 .4 .9M129.7 320.1l1 2.8 1.3 4.8a4 4 0 0 1-1.7 2.4M130.3 330l-.1 .1M132.5 320.4l1.3 .8M139.7 332.6v11.6M141 330.9l-1.3 1.7M141.1 335.3v7l1.6-.7 .2 .1 .1 1.1 1.3-.7v2a12 12 0 0 1-5.2 1.3v-.4l.6-.8M141.1 336.7l5 2.9M142 329l-1 .8-.1 1.1M143.3 320.9l2.3 1.3"/>
<path d="M143.6 327.7l-.4-8.3 .4-.9 .4-.2 .1 .2a4.4 4.4 0 0 0 1.8 3.9 4 4 0 0 0 3.6-1.8 18.9 18.9 0 0 1-5.9 7.2v-.1M143.7 331.2h.1M143.8 334.4l-.1 .2 .8 2.2M144.7 333.7l-.9 .7M144.8 333.7l.9 2.4-.8 .7h-.4M145.7 332.7l1.3-.7 .9 2.6M145.7 332.7l-.1 .2 1 2.5M147.9 334.6l-1.3 .8M149.9 330.2l-.2 .3 .2 .1M152 321.6l-.3 .5-3 2.4a30.4 30.4 0 0 0-5.1 4.7v2M152.4 327.9l-2.5 2.3M152.4 327.9l.3 .1"/>
<path d="M152.7 328l-.1 1.7-.1 .3-2.6 .6M155.3 326.2l2.6-.7 .1 .1-2.8 2.8-.1-1.8zM160.9 323.9l-.2 .3M160.9 323.9l1.3-.6-1 3.7-1.3 .8 .8-3.5M163 323.2l-.9 3.4 .1 .1 .6-.2M164.1 322.7l-1.1 .4M164.1 322.7l-.8 3.2-.4 .6M141.1 340.3l3.2 1.8M141.1 340.6l1.8 1"/>
</g>
<!-- layer: BORDER -->
<g fill="none" stroke="#000" stroke-width=".25">
<path d="M15 .2h-15v15M20 10.2h267v400h-267zM64.5 5.2v5M109 5.2v5M153.5 5.2v10M198 5.2v5M242.5 5.2v5M282 .2h15v15M15 60.2h5M287 60.2h5M15 110.2h5M287 110.2h5"/>
<path d="M15 160.2h5M287 160.2h5M15 210.2h10M282 210.2h10M15 260.2h5M287 260.2h5M15 310.2h5M287 310.2h5M15 360.2h5M287 360.2h5M0 405.2v15h15M64.5 410.2v5"/>
<path d="M109 410.2v5M153.5 405.2v10M198 410.2v5M242.5 410.2v5M297 405.2v15h-15"/>
</g>
<!-- layer: TITLEBLOCK -->
<path d="M107 363.2h180v47h-180zM107 373.2h180M131 363.2v10M165 363.2v47M226 363.2v47M165 383.2h122M226 400.2h61M236 400.2v10M272 400.2v10" fill="none" stroke="#000" stroke-width=".36"/>
<!-- layer: FD_Dimensions -->
<path d="M170.8 37.9h76.4M245.1 41.4v160.7M134.8 205.6h112.4" fill="none" stroke="#000" stroke-width=".25"/>
<path d="M245.1 37.9l.6 3.5h-1.2zM244.5 202.1h1.2l-.6 3.5z" fill="#000" stroke="#000" stroke-width=".25"/>
<g font-size="7">
<text x="166" y="393.7">Boba Fett Snowflake</text>
<text x="245.6" y="395.4">BSV21</text>
</g>
<g font-size="4.9">
<text x="243.6" y="127.9" transform="rotate(-90 243.6 127.9)">83.85</text>
<text x="108" y="371.7">3DDisingn</text>
<text x="132" y="371.7">Null</text>
<text x="166" y="371.7">Angel-Alvarez-Dev 10/12/2024</text>
<text x="227" y="371.7">3D-Design-Hub</text>
<text x="166" y="381.7">3mf</text>
<text x="227" y="381.7">Finished</text>
<text x="229.6" y="408.8">1</text>
<text x="237" y="408.7">10/12/2024</text>
<text x="276.1" y="408.8">1/1</text>
</g>
<g font-size="3.5">
<text x="41.9" y="7.7">1</text>
<text x="86.6" y="7.7">2</text>
<text x="131.1" y="7.7">3</text>
<text x="175.7" y="7.7">4</text>
<text x="220.1" y="7.7">5</text>
<text x="264.6" y="7.7">6</text>
<text x="15" y="37.7">A</text>
<text x="289.5" y="37.7">A</text>
<text x="14.7" y="87.7">B</text>
<text x="289.2" y="87.7">B</text>
<text x="14.8" y="137.7">C</text>
<text x="289.3" y="137.7">C</text>
<text x="14.7" y="187.7">D</text>
<text x="289.2" y="187.7">D</text>
<text x="14.7" y="237.7">E</text>
<text x="289.2" y="237.7">E</text>
<text x="14.7" y="287.7">F</text>
<text x="289.2" y="287.7">F</text>
<text x="14.8" y="337.7">G</text>
<text x="289.3" y="337.7">G</text>
<text x="14.7" y="387.7">H</text>
<text x="289.2" y="387.7">H</text>
<text x="41.9" y="415.2">1</text>
<text x="86.6" y="415.2">2</text>
<text x="131.1" y="415.2">3</text>
<text x="175.7" y="415.2">4</text>
<text x="220.1" y="415.2">5</text>
<text x="264.6" y="415.2">6</text>
</g>
<g font-size="2.5">
<text x="108" y="366">Dept.</text>
<text x="132" y="366">Technical reference</text>
<text x="166" y="366">Created by</text>
<text x="227" y="366">Approved by</text>
<text x="166" y="376">Document type</text>
<text x="227" y="376">Document status</text>
<text x="166" y="386">Title</text>
<text x="227" y="386">DWG No.</text>
<text x="227" y="403">Rev.</text>
<text x="237" y="403">Date of issue</text>
<text x="273" y="403">Sheet</text>
</g>
</svg>
